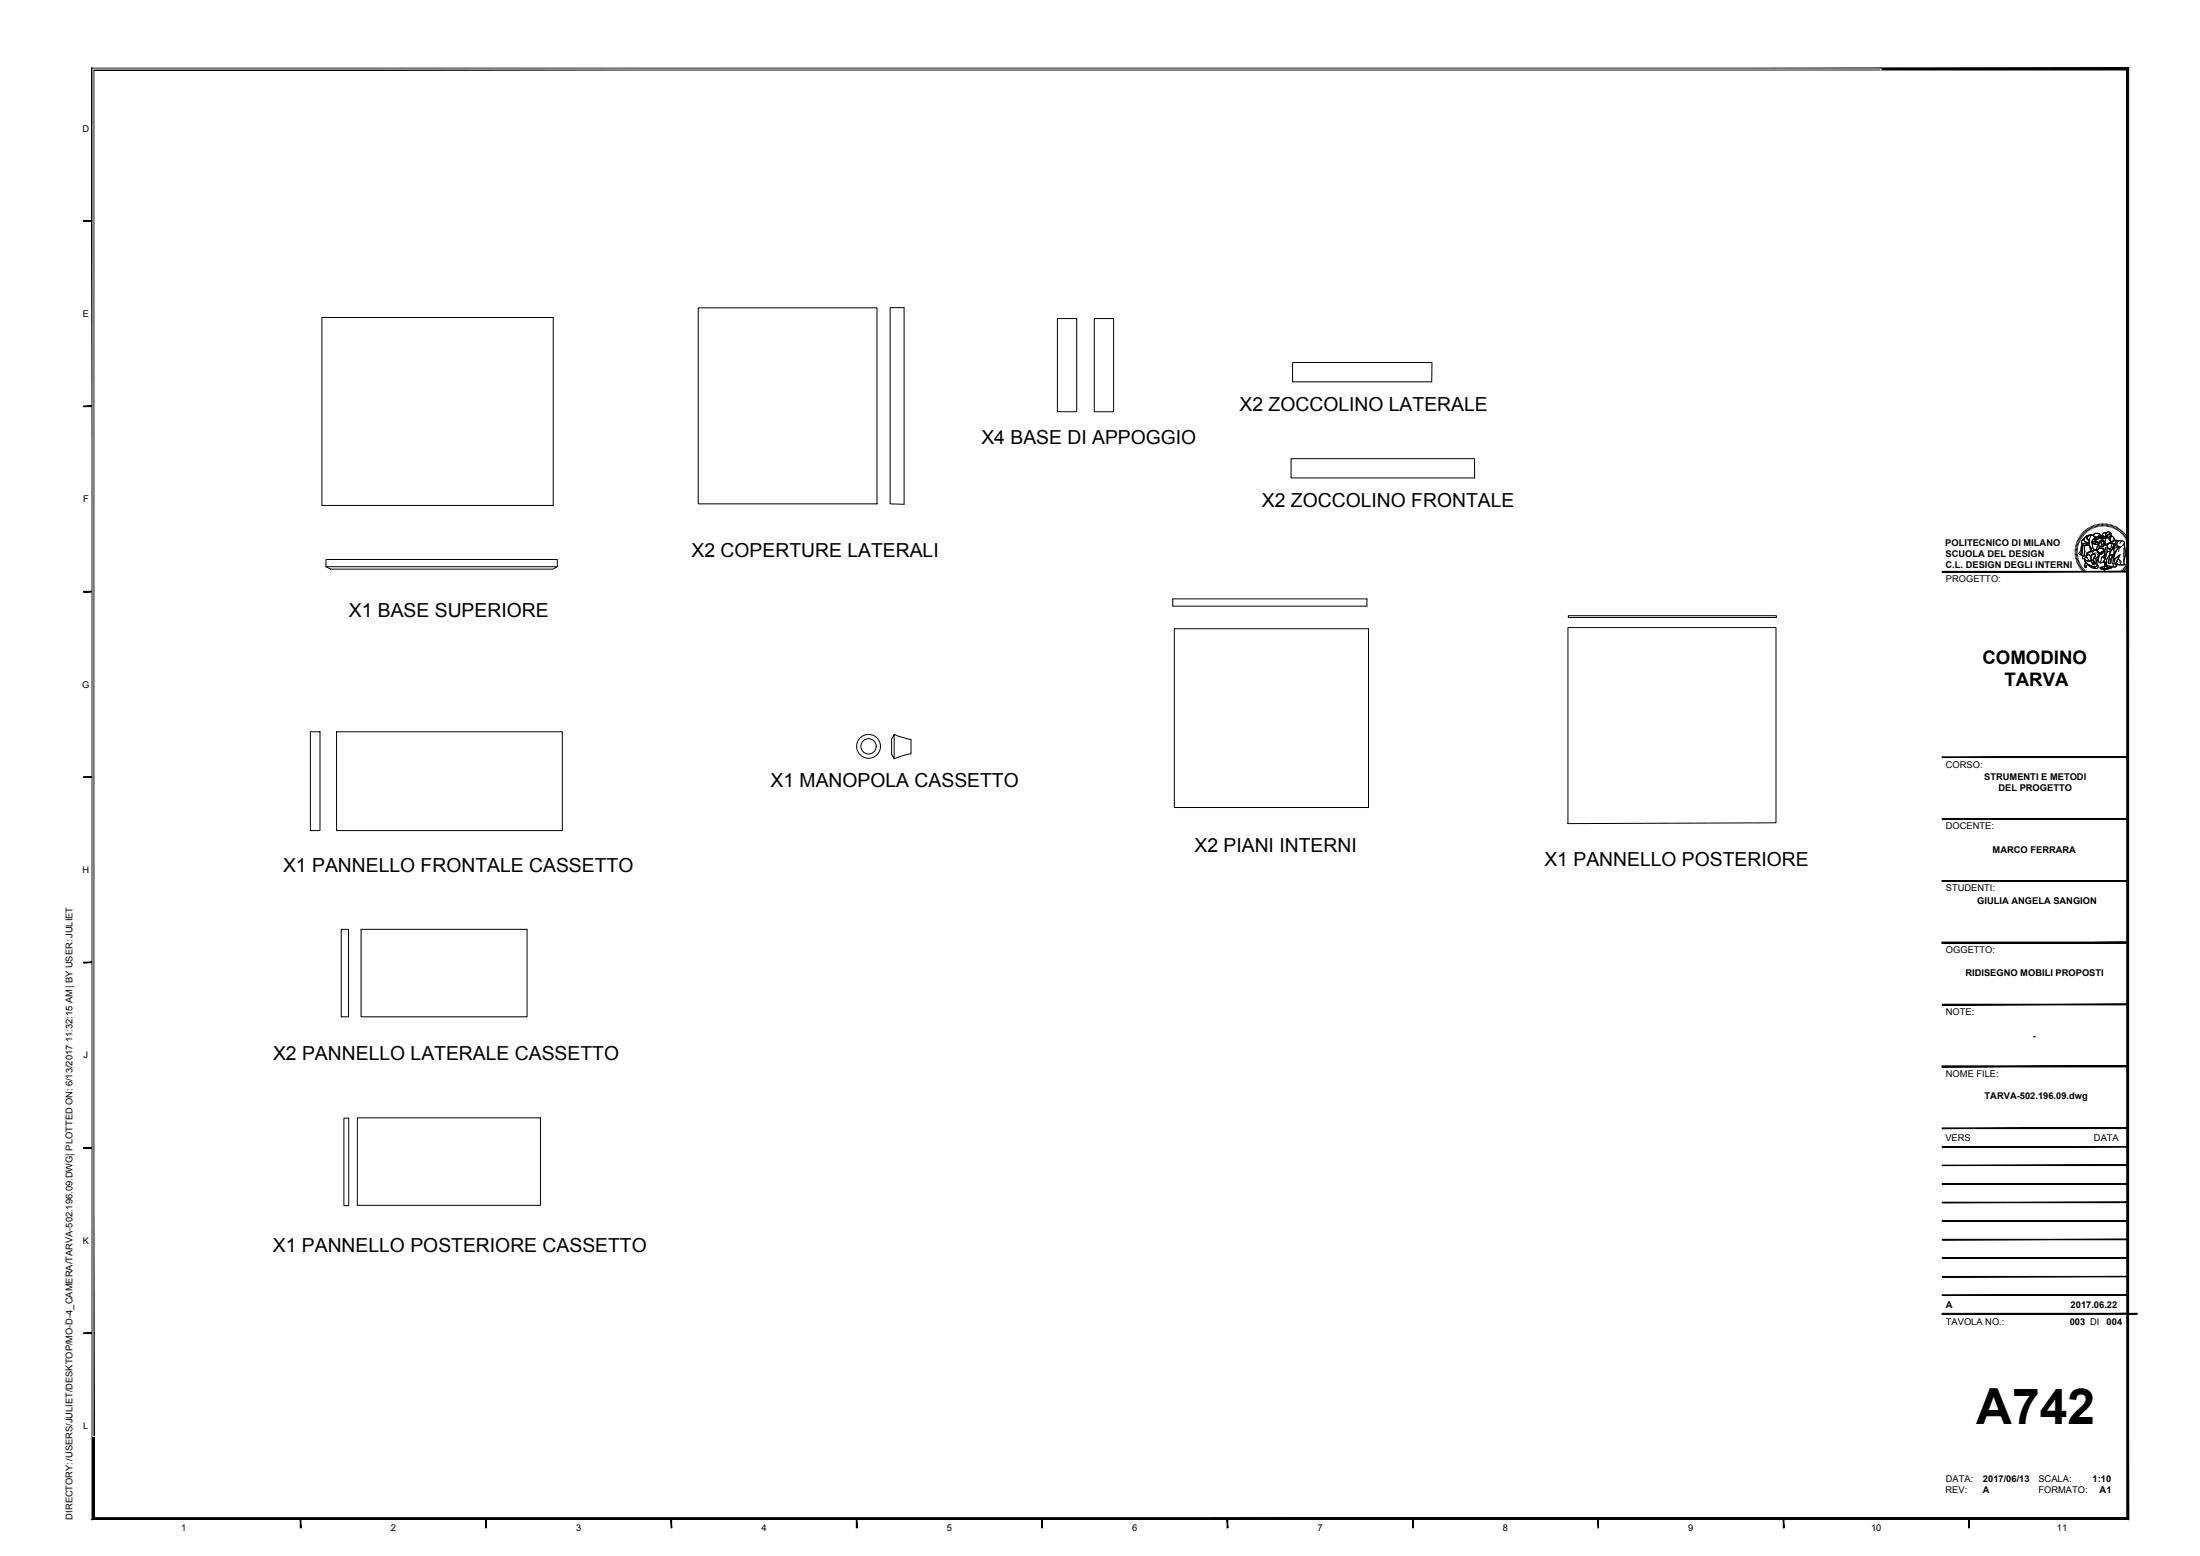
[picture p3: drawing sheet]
<svg xmlns="http://www.w3.org/2000/svg" width="594mm" height="420mm" viewBox="0 0 594 420" stroke-linecap="round" stroke-linejoin="round" font-family="sans-serif">
<!-- layer: A-Furn -->
<g fill="none" stroke="#000" stroke-width=".27">
<path d="M86.9 85.7h62.5v50.8h-62.5zM188.6 83.1h48.2v53h-48.2zM240.4 83.1h3.7v53.1l-3.7-.1zM285.5 86h5.2v25.2h-5.2zM295.5 86h5.2v25.2h-5.2zM349 97.9h37.7l-.1 5.2h-37.6zM348.6 123.9h49.6v5.2h-49.6zM88 151.1h62.5v1.9l-1.3 .7h-59.9l-1.3-.7zM316.7 161.7h52.4v2h-52.4zM317.1 169.8h52.4v48.2h-52.4zM423.4 169.5h56.2v52.7l-56.2 .2zM423.5 166.3h56.2v.4h-56.2z"/>
<path d="M83.8 197.6h2.6v26.7h-2.6zM90.9 197.6h60.9v26.7h-60.9zM241.5 198.3v6.6l-.7-1.2v-4.1zM241.5 198.3l4.5 1.4v3.8l-4.5 1.4M92.1 250.9h2v23.7h-2zM97.5 250.9h44.8v23.7h-44.8zM92.9 301.9h1.3v23.7h-1.3zM96.5 301.8h49.4v23.7h-49.4z"/>
<circle cx="234.5" cy="201.5" r="3.2"/>
<circle cx="234.5" cy="201.5" r="2.07"/>
</g>
<!-- layer: linee di prosp -->
<path d="M88 153h62.5" fill="none" stroke="#000" stroke-width=".27"/>
<!-- layer: G-ANNO-LOGO -->
<g fill="none" stroke="#000" stroke-width=".27">
<path d="M560.3 149h.7M560.3 148.7h.7M560.3 148.3l.7 .1M560.4 148l.6 .1M560.4 147.6l.7 .1M560.5 147.3l.7 .1M560.6 146.9l.7 .2M560.7 146.6l.7 .2M560.8 146.2l.7 .3M561 145.9l.6 .3M561 149.4h-.7M561 149.7l-.7 .1"/>
<path d="M561 150l-.6 .1M561.1 150.3l-.7 .2M561.1 145.6l.6 .3M561.2 150.7l-.7 .1M561.2 151l-.6 .2M561.3 145.3l.6 .3M561.3 151.3l-.6 .2M561.4 151.6l-.6 .2M561.5 145l.5 .3M561.6 151.9l-.7 .3M561.7 144.7l.5 .4M561.7 152.2l-.6 .3"/>
<path d="M561.9 152.5l-.6 .3M561.9 144.4l.5 .4M562 152.8l-.5 .3M562.1 144.1l.5 .4M562.2 146.7l1.3 .3 .6-.4 .1 .2a.31 .31 0 0 1-.1 .5 .31 .31 0 0 1-.4 0h-.3a.99 .99 0 0 1-1.2-.5zM562.2 146.7l.1 .4M562.2 153l-.6 .4M562.4 143.8l.4 .5M562.4 147.2l-.3 .5-.1 1.4-.4 .6 .4 .2M562.4 153.3l-.5 .4M562.5 145.6l.3-.2v.5l.2 .3 1.1 .4-.6 .4-.5-.3h-.7l-.3-.4zM562.6 143.6l.5 .5"/>
<path d="M562.6 153.6l-.5 .4M562.6 147.2l.5 .1-.2 .5v2.2l-.3 .1-.6-.3 .3-.8v-1.1zM562.6 147.2l-.3 .5v1.6l-.3 .6 .8 .2M562.8 145.4l-.8 .8 .2 .5 1.3 .3 .6-.4M562.8 153.8l-.5 .5M562.9 143.3l.4 .5M562.9 150.8l.1 .4 .5 .2 1.2-.1M562.9 145.2l.7-.6 1.3-.1-1.2 .4a.55 .55 0 0 0-.1 .6 .55 .55 0 0 0 .6 .3l-.1 .8-1.1-.3-.2-.4zM563 151.2l.1 .6 .7 .6 2 .9M563 151.2l.5 .2 .8 .1a.32 .32 0 0 1 .4 0 .32 .32 0 0 1 .1 .4l.3 .2-.1 .2 .3-.2 .2 .3-.1-.5 .4 .4-.3-.4 .4 .1-.8-.7 .3-.7 .4 .2 .5 1.5-.1 .5-.9 .2-1.4-.5-.8-.7zM563 154l-.4 .5M563.1 147.3h.5a.85 .85 0 0 1 1 .7l.2 .9-1.2 .4-.1 .4 .2 .1-.3 .5-.5-.2v-2.3z"/>
<path d="M563.1 147.3l-.3 .6 .1 2.2M563.1 143.1l.5 .5M563.2 151.8l-.3 .9 .2 .5 .3-.2-.2-.2 .5-.3 1.3 .8 1.1 .2 .4-.3-.1-.7M563.2 151.8l.7 .7 1.4 .5h.7l.4-.6 .1 .8-.5 .3-.9-.2-1.4-.8-.5 .3 .2 .2-.1 .2h-.2l-.2-.4zM563.3 154.3l-.5 .5M563.4 150.3l-.8-.2-.2 .2v.6l.2 .1 .6-.4h.4l.4 .5M563.4 142.9l.4 .5M563.5 154.5l-.4 .5M563.6 150l.4-.3 .1 .1a.89 .89 0 0 1 .6 1.1v.4l-.3 .2-.9-.1-.5-.2-.2-.4 .7-.2-.1-.3zM563.6 149.3l1.2-.4 .3 .1 .2-.4 .5-.1 .6 .3 .5 1-.2 .5-.9 .5-.4-.2 .5-.6-.4-.3a.49 .49 0 0 0-.6 0 .49 .49 0 0 0-.2 .5l-.7-.5-.4 .1zM563.7 142.7l.4 .5M563.8 144.9l.7-.4 .7 .1a.9 .9 0 0 1-.2 1.5l-.2 .4 .3 1.4 .2 .4 .5 .2-.5 .1-.1 .3-.3 .1-.7-1.9v-1.3h-.4a.5 .5 0 0 1-.3-.5 .5 .5 0 0 1 .3-.4z"/>
<path d="M563.8 154.7l-.4 .5M563.9 149.6l.8 .7M564 149.7l-.6 .4 .1 .5M564 142.5l.4 .6M564 154.9l-.3 .5M564.2 147.2h-1.4a.7 .7 0 0 0-.7 .2 .7 .7 0 0 0-.2 .8l-.1 .5-.5 .7 .3 .3M564.3 142.3l.3 .6M564.3 155l-.3 .6M564.3 147.6l.3 1.3M564.6 144.8l-.4 .7-.1 1.2 .8 2.3h.3l.1-.4 .5-.1-.5-.3-.5-1.7 .7-1.1a1 1 0 0 0-.5-.9 1 1 0 0 0-1.1 0l-.5 .2-.5 .5-.1 .7 .3 .4 .9 .3M564.6 155.2l-.3 .6M564.6 142.2l.3 .6"/>
<path d="M564.8 148.9l-1.2 .3-.1 .5 .2 .1M564.9 144.5l-1.2 .4a.54 .54 0 0 0-.1 .6 .54 .54 0 0 0 .5 .3M564.9 155.4l-.3 .6M565 142l.2 .6M565 149.7l.3-.1 .6 .4-.8 1.3 .8 .7-.4-.1 .2 .5-.3-.5 .1 .6-.2-.4-.3 .2 .1-.2-.4-.5v-1zM565 149.7l.3-.1 .5 .4-.7 1.3 .8 .7-.4-.1 .2 .5-.3-.4 .1 .5-.2-.4-.3 .2 .1-.2-.4-.4v-1.1zM565.1 145.9l.9-.4-.1 .5-1.1 .5zM565.1 146.4l.7-.3 .3 .2-.3 .2 .1 .4-.6-.1zM565.1 146.4l.2 .4 .6 .1M565.2 155.5l-.3 .6M565.2 144.6l.6-.6h.4l.8 .2 .3 .4-.1 .3-.5-.3-.5 .5-.7-.2M565.3 141.9l.2 .6"/>
<path d="M565.4 144.3l.5-.3h.6l.6 .3 .2 .4-.2 .2-.4-.3-.1 .2-.7 .3-.7-.5zM565.5 155.6l-.3 .6M565.5 144.9l.7 .2 .5-.5 .4 .2-.3 .6-.4 .2-.4-.2-.6 .2zM565.6 141.8l.2 .6M565.8 148.5l.5 .2 .5 .7v.6l-.4 .4M565.8 155.7l-.2 .7M565.8 146.4h.9l-.3 .1v.4l-.2 .1-.4-.1zM565.8 150.8l.5 1.6-.3 .6h-.7M565.9 146.1l.2 .2M566 149.4l-.8 .1M566 145.8l-.1 .2-1.1 .5M566 141.7l.2 .6"/>
<path d="M566 145.5l-.3 .5M566.1 155.8l-.2 .7M566.1 149l.8 .5M566.2 146.3l-.4 .1v.3l.5 .3 .1-.5 .3-.1-.6 .1M566.3 149.5l.2 .5-.1 .5-.5 .2-.4-.1M566.3 148.4l.7-.4 .9 .2 .2 .4a.28 .28 0 0 1 0 .3 .28 .28 0 0 1-.4 0l-1 .5zM566.3 148.7v-.3l.6-.4 1.1 .3 .2 .6-1.4 .4M566.3 151.3l.9 .7M566.3 141.6l.2 .6M566.4 155.9l-.1 .6M566.5 145.4l.1 .1M566.6 145l.2 .1"/>
<path d="M566.7 147.3l-.5 .6v.7M566.7 150.7v.9M566.7 141.5l.1 .7M566.7 145.1h.1M566.7 156l-.1 .6M566.8 149.3l1.1-.4-.1 .6-.4 .2-.6-.2zM566.8 149.3l.6 .4 .4-.2 .1-.5 .3-.3-.2-.4-.5-.3h-.6l-.6 .7-.1-.1 .2-1.1 .2-.2 .3 .2h1l.6-.4-.1-.3 .7 .2 .1 1-.3 .5 .2 .6-.3 .5-.5 .2-.1 .5h-.4l.3 .3 .2-.1v.4l.2-.2-.3 1.1-1 .2-.9-.7 .4-.6 .2-1.1M566.8 150.1l-.3 .9-.4 .5M567 145.2l.9-.2 .1 .4-.3 .1zM567 141.4l.1 .7M567 144.9l-.2 .5-.3 .2-.5-.2-.5 .2M567.1 146.1l.4-.3 .5 .1 .5 1.2-.2 .2-.2-.1v-.9l-.6-.4-.2 .4 .2 1.1-.6 .1-.3-.3z"/>
<path d="M567.1 156l-.1 .7M567.1 153.2l2-.4 1.2 .2-2.1 .6zM567.1 153.2l1.1 .4v.3l-1.1-.4zM567.4 146l.4-.1 .3 .4 .1 .9-.2 .3h-.5l-.2-1.2zM567.4 141.4v.7M567.4 156l-.1 .7M567.4 145l.1-.3h.4l.4 .4-.2 .3M567.5 149.5h.1M567.5 150.4l-.3 1.6 1-.2M567.5 144.8l.4-.1 .4 .4-.2 .3-.2-.4-.1 .1a.24 .24 0 0 1-.3 0 .24 .24 0 0 1 0-.3zM567.5 149.1l.2 .1M567.6 149.4l.1 .1"/>
<path d="M567.6 149.2h.1M567.7 146.2h.1M567.7 146.2l-.2 .1M567.7 156.1v.6M567.8 141.4v.7M567.8 145.2l-.4-.2-.4 .2 .7 .3 .3-.1-.2-.4 .1 .2M567.8 150.2l.4 .1 .1-.5 .5-.2-.5 1.3v-.4l-.3 .1zM567.8 147.5l.1 .7M567.9 149l-.1 .5-.4 .2-.5-.3M567.9 146.1l.3 .2-.1 .1M568 156.1v.6M568.1 146.2l-.3-.3-.5 .2 .2 1-.1 .4h-.5l-.3-.3 .4-1 .3-.3 .5-.1 .4 .3 .3 1-.3 .2-.1-.4"/>
<path d="M568.1 141.4v.7M568.2 146.5l-.2 .1M568.2 146.3v.3a.44 .44 0 0 1-.3 .4 .44 .44 0 0 1-.4-.2M568.2 147.2l-.2 .3h-.5M568.2 153.6l2.1-.6v.3l-2.1 .6zM568.2 153.6v.3M568.3 145.2h.2l.1 .4-.3 .8M568.3 149.8h.1M568.3 150.4v.5l.2-.2M568.4 156.1v.6M568.4 144.8l.1 .4M568.4 146.8l-.1-.5 .2-.4v-.6l-.2-.1-.1-.3-.5-.3v-.2l.3-.4 .5-.2a.21 .21 0 0 1 .3 0 .21 .21 0 0 1-.1 .4v1.2h.2v-.5l.3 .3 .4-.1v.6l.2-.1 .4 .7-1.1 .7"/>
<path d="M568.5 141.4l-.1 .7M568.5 150.1l-.1 .3-.1-.2M568.5 147.8l-.1 1.4M568.5 147l.5 .2M568.6 151.8h.2l.1 1-.3-.5-.3 .7zM568.7 149l-.4 .3v.5M568.7 156l.1 .7M568.7 149.6l-.4 .2-.1 .5h-.4l.3 .3 .2-.1M568.8 147.9l-.5 .8M568.8 141.4l-.1 .7M568.8 143.9h-.8l-.3 .7M568.9 144.9l.3 .3 .4-.1"/>
<path d="M569 143.7h.6l.5 .5-.2 1.3-.3 .3v-.7l.3-.5-.2-.5-.6 .2-.2 1.1h-.2l-.1-.8zM569 143.7l.6-.1 .5 .6v.7l-.5 .9v-.7l.3-.5-.2-.5-.6 .2-.2 1-.2 .1-.1-.8zM569 156l.1 .7M569.1 147l1-.4 .9 .2 .1 .3-.2 .7-.6 .6-.5 .1-.7-.7zM569.1 144.6l.2 .1M569.1 149l.9-.1-.4 1-.7 1.1v.4a.23 .23 0 0 1 .1 .3 .23 .23 0 0 1-.3 .1l-.4 .6-.1-1zM569.1 149l-.9 2.5 .1 .9 .5-.6 .2 1.4-.4-.9-.4 1 .2-.9M569.1 144.3l.6-.2 .2 .5-.3 .5-.5 .1-.2-.3zM569.2 148l-.3 .5 .1 .5 1-.2 .5-.6M569.2 141.5l-.1 .7M569.2 145.1h.1M569.2 144.7h.1"/>
<path d="M569.2 145h.1M569.3 155.9l.2 .7M569.5 141.6l-.1 .6M569.5 144.8l.3 .1M569.6 149.9h.2a.38 .38 0 0 1 .6 .1 .38 .38 0 0 1-.1 .5l-.4 .7 .1 .7-.6 .1zM569.6 144.8v.1M569.7 155.9l.1 .6M569.8 145.6l.4 .7M569.8 148.1h.1M569.9 141.6l-.2 .7M569.9 146.5l1-.5h.9l-.7 .9zM570 148.9l-.4 1-.7 1.1-.1 .9"/>
<path d="M570 155.8l.2 .6M570 148l-.3 .1M570 144.6l.7 .5 .5 .8-.4 .1a.59 .59 0 0 1-.8 .1 .59 .59 0 0 1-.1-.8zM570.1 144.6l.5 .4 .4 .6M570.1 148.3l-.1 .1M570.2 141.7l-.2 .7M570.3 155.7l.2 .6M570.3 153v.3l-2 .6-1.2-.4v-.3l1.1 .4 2.1-.6a6.2 6.2 0 0 0-3.2 .2M570.4 149.9l-.5 1.3 .2 .7-.3 .2-.5-.2 .3-1.9M570.6 148h.3l-.1 1.8-1.2 .1 .3-1.1zM570.6 141.8l-.3 .7M570.6 155.6l.2 .6"/>
<path d="M570.6 147.7l-.1 .4M570.6 146.7l.4 .1 .1 .3M570.7 145.5l.5 .4M570.8 149.8l-1.2 .1M570.8 151.2l-.1 .2 .2 .2M570.9 142l-.3 .6M570.9 155.4l.3 .6M570.9 148l-.1 1.7-.6 1.5 .3 1 .2 .2M571.1 150.9l1.1-1-.2 1-.7 1.2 .2 .8-.3 .2h-.5l-.1-.2zM571.1 146.9l.7-.9 1.6 .1 .3 .6-1.1 1a1.2 1.2 0 0 1-1.5-.6M571.1 147.1l-1 1.4-.4-.1-.5-.4-.1-.8 .4-.4 .6-.1 .2 .3-.2 .8 .3-.1 .4-.4-.2-.6-.6-.2-.5 .1-.4 .4-.1 .5M571.2 148.7v.6"/>
<path d="M571.2 155.3l.3 .6M571.2 142.1l-.3 .6M571.5 155.1l.3 .6M571.5 142.3l-.3 .6M571.6 147.9l-.9 .1M571.7 152.1l.5 .4M571.7 155l.4 .5M571.8 142.5l-.3 .5M571.9 146l-1.1 .1-.9 .4M572 154.8l.4 .5M572 150.9l.8 .9M572.1 147.9l-.9 1.4-.5 2 1.5-1.4 .5-.1"/>
<path d="M572.1 146l.7 .2 .4-.2 .5 .5-.2 .4 .3 1.3 .1 1.7-.4 1.8 .3 .8h-1.9a.47 .47 0 0 1-.6-.3 .47 .47 0 0 1 .3-.6l.6-1.7-1.5 1.4 .5-2a1.89 1.89 0 0 1 1.2-1.5l-.8-.8zM572.1 146l-.5 1 .2 .4 .7 .4M572.2 142.6l-.4 .6M572.2 149.9l-.2 1-.7 1.2 .2 .7-.3 .3h-.5l-.1-.2 .5-1.9M572.3 154.6l.4 .5M572.3 147.9l-.3 1M572.4 151.4l.2 .7 .5 .4M572.5 142.8l-.4 .6M572.5 154.4l.5 .5M572.7 146.4l-.3 .3M572.7 143.1l-.4 .5M572.8 154.2l.4 .4"/>
<path d="M573 153.9l.5 .5M573 143.3l-.4 .5M573.2 153.7l.5 .4M573.3 143.5l-.5 .5M573.4 153.4l.6 .5M573.5 148.1l.1 3.3M573.5 143.8l-.5 .4M573.5 146.9l.4 2.5-.4 2.4 .3 .7h-2.4M573.6 153.2l.6 .4M573.8 144l-.5 .5M573.8 152.9l.6 .4M574 152.6l.6 .4"/>
<path d="M574 144.3l-.5 .4M574.1 152.3l.6 .4M574.2 144.6l-.5 .4M574.3 152.1l.6 .2M574.4 144.9l-.6 .4M574.4 151.8l.7 .2M574.5 151.5l.7 .2M574.6 145.2l-.6 .3M574.7 151.1l.6 .3M574.7 150.8l.7 .2M574.8 145.5l-.6 .3M574.8 150.5l.7 .2"/>
<path d="M574.9 150.2l.6 .1M574.9 149.9h.7M574.9 145.8l-.6 .3M575 149.5l.6 .1M575 149.3h.6M575.1 146.2l-.7 .2M575.2 146.5l-.6 .2M575.3 146.8l-.6 .2M575.4 147.2l-.7 .2M575.5 147.5l-.7 .2M575.6 147.9l-.7 .1M575.6 148.2l-.7 .1"/>
<path d="M575.6 148.6h-.6M575.6 148.9l-.6 .1"/>
</g>
<!-- layer: G-ANNO-TTLB -->
<g fill="#fff" stroke="#fff" stroke-width=".27">
<path d="M549.5 154.4l30.8 4.3-5.7-4.3zM549.5 154.4l30.8 4.3h-30.8z"/>
<path d="M574.6 139.8h5.7l-5.7 14.6zM580.3 139.8l-5.7 14.6 5.7 4.3z"/>
</g>
<path d="M549.5 154.4h25.1v-14.6h5.7v18.9h-30.8z" fill="none" stroke="#fff" stroke-width=".27"/>
<g fill="#000" stroke="#000" stroke-width=".27">
<path d="M24.8 18.4l.6 391.4v-390.9zM24.8 18.4l.6 391.4-.6 .5zM24.8 410.3l549.5-.5h-548.9zM24.8 410.3l549.5-.5 .5 .5zM574.3 18.9v390.9l.5 .5zM574.3 18.9l.5-.5v391.9zM25.4 18.9h548.9l.5-.5zM24.8 18.4h550l-549.4 .5z"/>
<path d="M22.6 59.7h2.5v-.1zM22.6 59.6h2.5l-2.5 .1z"/>
<path d="M22.6 109.8h2.5v-.2zM22.6 109.6h2.5l-2.5 .2z"/>
<path d="M22.6 159.9h2.5v-.2zM22.6 159.7h2.5l-2.5 .2z"/>
<path d="M524.5 154.5h50.1v-.2zM524.5 154.3h50.1l-50.1 .2z"/>
<path d="M22.6 209.9h2.5v-.2zM22.6 209.7h2.5l-2.5 .2z"/>
<path d="M524.5 204.6h50.1v-.2zM524.5 204.4h50.1l-50.1 .2z"/>
<path d="M524.5 237.8v.2l50.1-.2zM524.5 238l50.1-.2v.2z"/>
<path d="M524.5 221.3h50.1v-.2zM524.5 221.1h50.1l-50.1 .2z"/>
<path d="M524.5 238h50.1v-.2zM524.5 237.8h50.1l-50.1 .2z"/>
<path d="M22.6 260h2.5v-.2zM22.6 259.8h2.5l-2.5 .2z"/>
<path d="M524.5 254.5v.1l50.1-.1zM524.5 254.6l50.1-.1v.1z"/>
<path d="M524.5 254.5v.1l50.1-.1zM524.5 254.6l50.1-.1v.1z"/>
<path d="M524.5 254.5v.1l50.1-.1zM524.5 254.6l50.1-.1v.1z"/>
<path d="M524.5 254.5v.1l50.1-.1zM524.5 254.6l50.1-.1v.1z"/>
<path d="M524.5 271.2v.1l50.1-.1zM524.5 271.3l50.1-.1v.1z"/>
<path d="M524.5 287.9v.1l50.1-.1zM524.5 288l50.1-.1v.1z"/>
<path d="M524.5 287.9v.1l50.1-.1zM524.5 288l50.1-.1v.1z"/>
<path d="M22.6 310h2.5v-.2zM22.6 309.8h2.5l-2.5 .2z"/>
<path d="M524.5 319.6h50.1zM524.5 319.7l50.1-.1z"/>
<path d="M524.5 314.6h50.1zM524.5 314.7l50.1-.1z"/>
<path d="M524.5 309.6h50.1zM524.5 309.7l50.1-.1z"/>
<path d="M524.5 304.6v.1l50.1-.1zM524.5 304.7l50.1-.1v.1z"/>
<path d="M524.5 339.7h50.1zM524.5 339.8l50.1-.1z"/>
<path d="M524.5 334.6h50.1zM524.5 334.8l50.1-.2z"/>
<path d="M524.5 329.6h50.1zM524.5 329.8l50.1-.2z"/>
<path d="M524.5 324.6h50.1zM524.5 324.7l50.1-.1z"/>
<path d="M524.5 354.7v.1l50.1-.1zM524.5 354.8l50.1-.1v.1z"/>
<path d="M524.5 354.7v.1l50.1-.1zM524.5 354.8l50.1-.1v.1z"/>
<path d="M524.5 349.7h50.1zM524.5 349.8l50.1-.1z"/>
<path d="M524.5 344.7h50.1zM524.5 344.8l50.1-.1z"/>
<path d="M574.6 354.8h2.5v-.1zM574.6 354.7h2.5l-2.5 .1z"/>
<path d="M574.6 354.8h2.5v-.1zM574.6 354.7h2.5l-2.5 .1z"/>
<path d="M22.6 360.1h2.5v-.2zM22.6 359.9h2.5l-2.5 .2z"/>
<path d="M81.1 410.1l.2 2.5v-2.5zM81.1 410.1l.2 2.5h-.2z"/>
<path d="M131.1 410.1l.2 2.5v-2.5zM131.1 410.1l.2 2.5h-.2z"/>
<path d="M181.2 410.1l.2 2.5v-2.5zM181.2 410.1l.2 2.5h-.2z"/>
<path d="M231.2 410.1l.2 2.5v-2.5zM231.2 410.1l.2 2.5h-.2z"/>
<path d="M281.3 410.1l.2 2.5v-2.5zM281.3 410.1l.2 2.5h-.2z"/>
<path d="M331.4 410.1l.1 2.5v-2.5zM331.4 410.1l.1 2.5h-.1z"/>
<path d="M381.4 410.1l.2 2.5v-2.5zM381.4 410.1l.2 2.5h-.2z"/>
<path d="M431.5 410.1l.2 2.5v-2.5zM431.5 410.1l.2 2.5h-.2z"/>
<path d="M481.5 410.1l.2 2.5v-2.5zM481.5 410.1l.2 2.5h-.2z"/>
<path d="M531.6 410.1l.2 2.5v-2.5zM531.6 410.1l.2 2.5h-.2z"/>
</g>
<!-- layer: 0 -->
<path d="M25.1 18.6h482.9v369.3h-482.9z" fill="none" stroke="#fff" stroke-width=".27"/>
<text font-size="13.4" x="533.6" y="384.6">A742</text>
<g font-size="5.2">
<text x="334.7" y="110.9">X2 ZOCCOLINO LATERALE</text>
<text x="265" y="119.8">X4 BASE DI APPOGGIO</text>
<text x="340.8" y="136.8">X2 ZOCCOLINO FRONTALE</text>
<text x="186.8" y="150.4">X2 COPERTURE LATERALI</text>
<text x="94.2" y="166.6">X1 BASE SUPERIORE</text>
<text x="208.1" y="212.6">X1 MANOPOLA CASSETTO</text>
<text x="322.6" y="230.2">X2 PIANI INTERNI</text>
<text x="417" y="233.8">X1 PANNELLO POSTERIORE</text>
<text x="76.4" y="235.4">X1 PANNELLO FRONTALE CASSETTO</text>
<text x="73.7" y="286.3">X2 PANNELLO LATERALE CASSETTO</text>
<text x="73.7" y="338.1">X1 PANNELLO POSTERIORE CASSETTO</text>
</g>
<g font-size="5">
<text x="535.3" y="179.2">COMODINO</text>
<text x="541.3" y="185.2">TARVA</text>
</g>
<g font-size="2.5">
<text x="22.3" y="35.5">D</text>
<text x="22.4" y="85.6">E</text>
<text x="22.4" y="135.6">F</text>
<text x="525.3" y="147.3">POLITECNICO DI MILANO</text>
<text x="525.4" y="150.3">SCUOLA DEL DESIGN</text>
<text x="525.4" y="153.4">C.L. DESIGN DEGLI INTERNI</text>
<text x="525.5" y="157.2">PROGETTO:</text>
<text x="22.2" y="185.7">G</text>
<text x="525.5" y="207.3">CORSO:</text>
<text x="535.8" y="210.7">STRUMENTI E METODI</text>
<text x="539.6" y="213.7">DEL PROGETTO</text>
<text x="525.5" y="224">DOCENTE:</text>
<text x="538.1" y="230.4">MARCO FERRARA</text>
<text x="22.3" y="235.8">H</text>
<text x="525.5" y="240.7">STUDENTI:</text>
<text x="533.9" y="244.1">GIULIA ANGELA SANGION</text>
<text x="525.5" y="257.3">OGGETTO:</text>
<text x="530.7" y="263.6">RIDISEGNO MOBILI PROPOSTI</text>
<text x="525.5" y="274">NOTE:</text>
<text x="549" y="280.5">-</text>
<text x="22.6" y="285.8">J</text>
<text x="525.5" y="290.7">NOME FILE:</text>
<text x="535.9" y="296.7">TARVA-502.196.09.dwg</text>
<text x="525.3" y="308.1">VERS</text>
<text x="565.4" y="308.1">DATA</text>
<text x="22.4" y="335.9">K</text>
<text x="525.5" y="353.1">A</text>
<text x="559.1" y="353.1">2017.06.22</text>
<text x="525.5" y="357.7">TAVOLA NO.:</text>
<text x="558.9" y="357.7">003 DI</text>
<text x="568.9" y="357.7">004</text>
<text x="22.5" y="385.9">L</text>
<text x="525.5" y="400.3">DATA:</text>
<text x="535.5" y="400.2">2017/06/13</text>
<text x="550.4" y="400.2">SCALA:</text>
<text x="565.1" y="400.2">1:10</text>
<text x="525.4" y="403.2">REV:</text>
<text x="535.5" y="403.2">A</text>
<text x="550.4" y="403.2">FORMATO:</text>
<text x="567" y="403.2">A1</text>
<text x="19.6" y="410.3" transform="rotate(-90 19.6 410.3)">DIRECTORY:/USERS/JULIET/DESKTOP/MO-D-4_CAMERA/TARVA-502.196.09.DWG| PLOTTED ON: 6/13/2017 11:32:15 AM| BY USER: JULIET</text>
<text x="48.9" y="413.5">1</text>
<text x="105.5" y="413.5">2</text>
<text x="155.6" y="413.5">3</text>
<text x="205.6" y="413.5">4</text>
<text x="255.7" y="413.5">5</text>
<text x="305.7" y="413.5">6</text>
<text x="355.8" y="413.5">7</text>
<text x="405.8" y="413.5">8</text>
<text x="455.9" y="413.5">9</text>
<text x="505.3" y="413.5">10</text>
<text x="555.4" y="413.5">11</text>
</g>
</svg>
